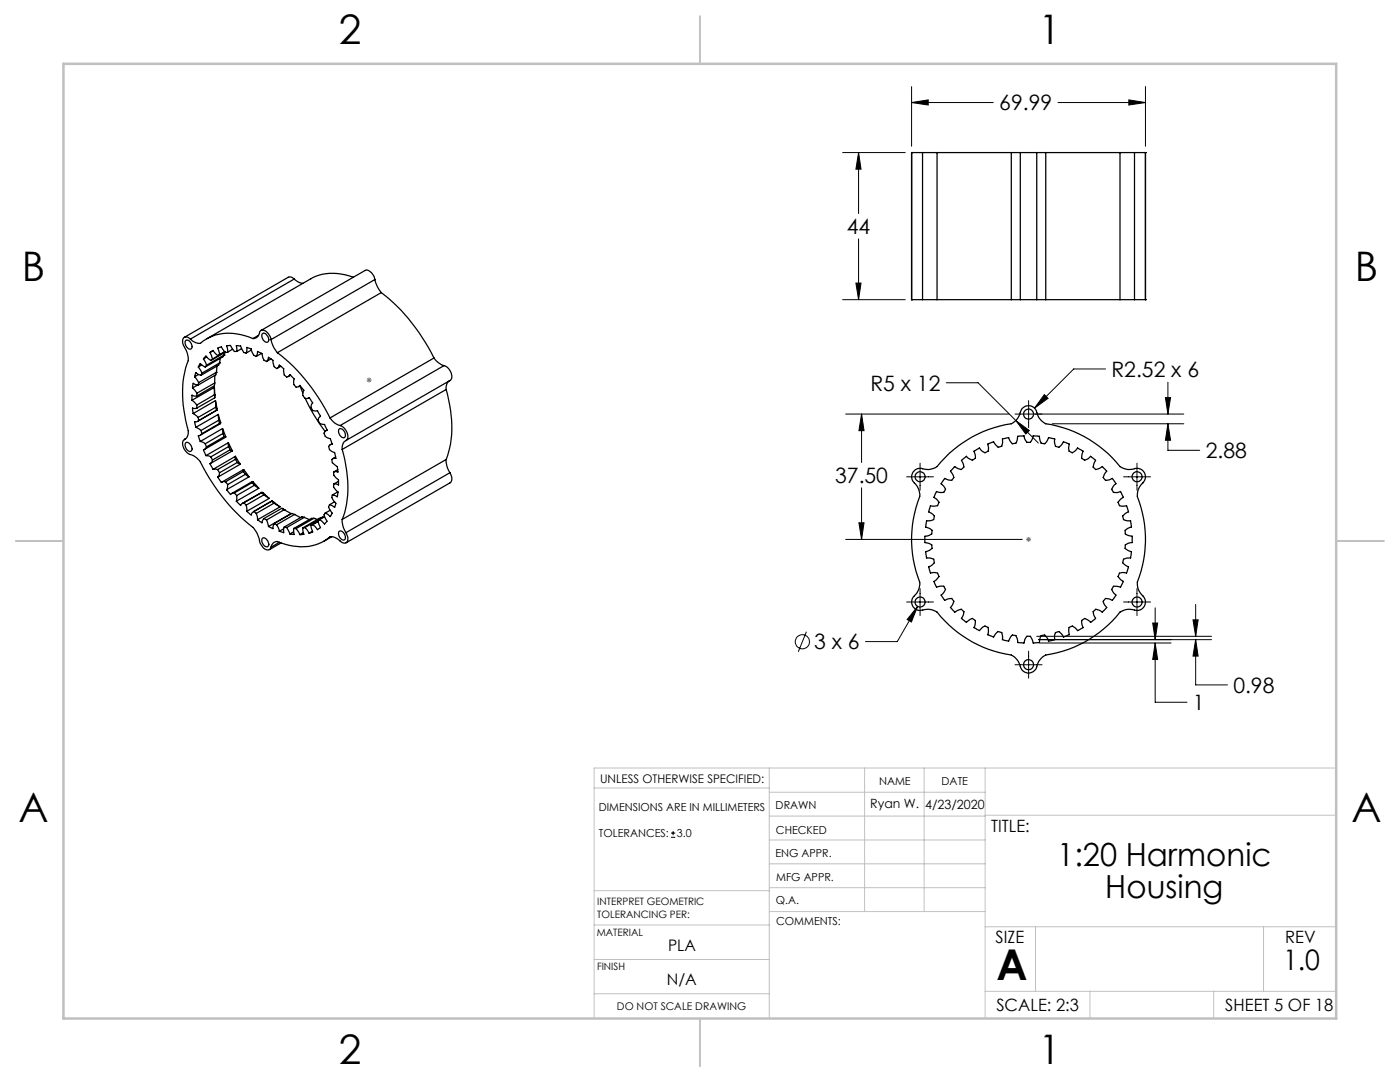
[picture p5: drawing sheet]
<svg xmlns="http://www.w3.org/2000/svg" width="279mm" height="216mm" viewBox="0 0 279 216" stroke-linecap="round" stroke-linejoin="round" font-family="sans-serif">
<g fill="none" stroke="#000" stroke-width=".2">
<path d="M181.9 17.3v11.9M225.3 19.9l3.3 .6-3.3 .5zM228.6 17.3v11.9M168.2 30.4h12.5M171.3 30.4v12.2M171.3 30.4l.5 3.4h-1zM181.9 20.5h16.3M181.9 20.5l3.3-.6v1.1zM211.1 20.5h17.5M168.2 59.8h12.5M170.8 56.5h1l-.5 3.3zM171.3 47.7v12.1"/>
<path d="M188.8 76.4h6.4l12 12M205.3 79.9v5.4M208.4 78.7l.8 .8-2.8 2zM220.6 73.6h-6.3l-7.9 7.9M232.6 79.3h1l-.5 3.3zM233.1 76.3v6.3M168.8 82.6h32.5M171.9 82.6v9.7M171.9 97.3v10.3M171.9 82.6l.5 3.3h-1zM180.9 95.1h5.4M183.6 92.4v5.4"/>
<path d="M202.7 83.9l2.7 2-.7 .7zM210 84.6h26.3M224.2 95.1h5.4M226.9 92.4v5.4M233.1 84.6v5.3h6.3M233.1 84.6l.5 3.2h-1zM236.3 82.6h-33.7M168.8 107.6h35.2M171.4 104.3h1l-.5 3.3zM183.6 117.4v5.4M226.9 117.4v5.4M160.9 126l-1.6 4.1"/>
<path d="M180.9 120.1h5.4M183.1 121l-4 7h-6.4M183.1 121l-1.2 3.1-.9-.5zM202.6 132.6h5.4M205.3 129.9v5.4M206.9 127h34.9M207.3 127.6h34.5M207.5 128.3h26.2M224.2 120.1h5.4M230 124.3h1l-.5 3.3zM230.5 128.3v11.8h6.4M230.5 121.3v6.3"/>
<path d="M230.5 128.3l.5 3.3h-1zM238.1 123.7h1l-.5 3.3zM238.6 127.6v9.1h6.4M238.6 120.6v6.4M238.6 127.6l.5 3.3h-1zM133.9 167.1h.9M133.9 166.2h.9M134.3 165.8v.9"/>
<circle cx="160.1" cy="128.1" r="1.41"/>
</g>
<path d="M73.2 75.8h1M73.3 75.5l.7 .7M73.7 75.3v1M74 75.5l-.7 .7M204.8 107.6h1M204.9 107.3l.7 .7M205.3 107.1v1M205.6 107.3l-.7 .7" fill="none" stroke="#808080" stroke-width=".2"/>
<g fill="none" stroke="#c0c0c0" stroke-width=".2">
<path d="M118.6 157.2h34.9M153.5 153.2v50M153.5 158.1h43.1M172.5 153.2v28.7M184.4 153.2v28.7M196.6 153.2v50M266.7 153.2h-148.1v50M118.6 177.7h35M153.5 167.6h43.1M153.5 162.8h43.1M153.5 172.4h43.1M153.5 177.1h43.1"/>
<path d="M196.6 162.7h70.1M118.6 198.3h34.9M118.6 191.5h34.9M118.6 184.6h35M153.6 181.9h43M196.6 197.8h70.1M196.6 184.9h70.1M206.7 184.9v12.9M217.5 197.8v5.4M242.2 197.8v5.4M252.2 184.9v12.9"/>
</g>
<path d="M139.7 3.2v9.5M3.1 107.9h9.6M266.7 107.9h9.5M139.7 203.2v9.6" fill="none" stroke="#c0c0c0" stroke-width=".25"/>
<path d="M12.7 12.7h254v190.5h-254z" fill="none" stroke="#c0c0c0" stroke-width=".5"/>
<path d="M238.6 127.6l.5 3.3h-1zM238.1 123.7h1l-.5 3.3zM230.5 128.3l.5 3.3h-1zM230 124.3h1l-.5 3.3zM171.9 82.6l.5 3.3h-1zM171.4 104.3h1l-.5 3.3zM202.7 83.9l2 2.7 .7-.7zM183.1 121l-2.1 2.6 .9 .5zM208.4 78.7l-2 2.8 2.8-2zM233.1 84.6l.5 3.2h-1zM232.6 79.3h1l-.5 3.3zM181.9 20.5l3.3-.6v1.1zM225.3 19.9l3.3 .6-3.3 .5zM171.3 30.4l.5 3.4h-1zM170.8 56.5h1l-.5 3.3z" fill="#000"/>
<g fill="none" stroke="#000" stroke-width=".25">
<path d="M181.9 30.4h2.2M181.9 30.4h.1M181.9 30.4v29.4M184.1 30.4h2.9M184.1 30.4v29.4M187 30.4h14.8M187 30.4v29.4M201.8 30.4h1.8M201.8 30.4v29.4M203.6 30.4h3.3M203.6 30.4v29.4M206.9 30.4h1.8"/>
<path d="M206.9 30.4v29.4M208.7 30.4h14.8M208.7 30.4v29.4M223.5 30.4h2.9M223.5 30.4v29.4M226.4 30.4h2.2M226.4 30.4v29.4M228.6 30.4h.1M228.6 30.4v29.4M58.7 55.7l.8 .6 .9 .3M58.7 55.7l-.6-.4h-.6l-20.7 12M58.7 55.7l-20.7 12"/>
<path d="M70.5 55.3a10.2 10.2 0 0 0-8.5 .3l-20.7 12M74.8 55.8a5.7 5.7 0 0 0 1.3 2.6M74.8 55.8a2.09 2.09 0 0 0-1.8-1.9l-20.9 12M74.8 55.8l-20.7 12M76.1 58.4a36.6 36.6 0 0 1 10.5 13M76.1 58.4l-20.7 12M181.9 59.8h2.2M181.9 59.8h.1M184.1 59.8h2.9M187 59.8h14.8M201.8 59.8h1.8M203.6 59.8h3.3"/>
<path d="M206.9 59.8h1.8M208.7 59.8h14.8M223.5 59.8h2.9M226.4 59.8h2.2M228.6 59.8h.1M37 68a.96 .96 0 0 1 1.3 1 .5 .5 0 0 1-.2 .6 .5 .5 0 0 1-.7-.2 1.26 1.26 0 0 1-.4-1.4zM38 67.7a.87 .87 0 0 0-1.2-.4 .87 .87 0 0 0-.3 1.2l.2 .5a4.9 4.9 0 0 1 .9 3 21.2 21.2 0 0 0-.3 12.9 2.89 2.89 0 0 1 .1 2.1l-.6 .7M38.3 79.9l1 .9M38.4 77.4l.9 1.1M38.8 75.2l.9 1.1M39.3 79l-.4 .1-.6-.3v1.1M39.3 78.5v.5"/>
<path d="M39.4 76.8l-1 .6M39.5 76.8l-.9-.3-.2 .9M39.6 73.2l.4-.7 1 .7M39.6 73.2l.7 1.3M39.6 74.7l-.8 .5M39.7 76.3l-.2 .5M40.1 74.9l-1-.6-.3 .9M40.3 72.8l-.7 .4M40.3 74.5l-.2 .4M40.6 71.6l.5-.6 1 .9M40.6 71.6l.6 1.3M41.2 72.9l-.2 .3"/>
<path d="M41.3 71.2l-.7 .4M41.9 70.3l.6-.4 .9 1 .4-.1M41.9 70.3l.5 1.3M42.4 71.6l-.3 .3M42.5 70l-.6 .3M42.8 77.3v2.1M42.8 77.3v1.5M42.8 78.8h.1M42.8 77.3l-4.5 2.6M42.8 78.8l-3.5 2M42.8 78.8l.1 .6-3.6 2M42.9 76.4l-3.6 2.1"/>
<path d="M42.9 76.4l-.1 .6-3.5 2M42.9 74.9v1.5M43 79.9l.3 1.7v.3M43 79.9l.1 1.3M43 79.9l-4.4 2.6M43.2 74.3h.1M43.2 74.3l-3.5 2M43.2 74.3l-.1 .5-3.6 2M43.3 73.1l-.1 1.2M43.8 72.4h.1M43.8 72.4l-3.5 2.1M43.8 72.4l-.2 .4-3.5 2.1"/>
<path d="M44 71.5l-.2 .9M44.7 70.8h.1M44.7 70.8l-3.5 2.1M44.7 70.8l-.2 .4-3.5 2M44.8 70.2l-1 .6M44.9 70.2l-2.5 1.4M44.9 70.3l-.2 .5M44.9 70.3l-2.8 1.6M45.4 70.3h-.4l-.8-1.1-.3 .1-.4 .2 .3 1.3M46.4 69.7l-1 .6M47.2 70.1v-1.1h.8l.6 1.3 .5 .1M47.2 70.1h-.4l-.8-1.2h-.3l-.5 .1 .2 1.3"/>
<path d="M48.2 69.6l-1 .5M49.1 70.4l.1-1.1 .3 .1a.97 .97 0 0 1 .8 .9l.4 .6 .5 .2M50.2 69.9l-1.1 .5M50.5 67.6a1.58 1.58 0 0 0 1.4-1.5 1.31 1.31 0 0 1 1.9 .9l.3 .8M50.5 67.6a9.7 9.7 0 0 0-10.5 .9 2.45 2.45 0 0 1-2-.8M51.2 71.1l.2-1 .2 .1a.99 .99 0 0 1 .8 1.1l.3 .6 .5 .2M51.6 66.9l-1.1 .7M52.2 70.5l-1 .6M52.4 66.6a.78 .78 0 0 1 1.1 .6 .61 .61 0 0 1 .2 .7 .61 .61 0 0 1-.6 .4 1.34 1.34 0 0 1-.7-1.7zM53.2 72.1l.4-.8 .2 .1a1.15 1.15 0 0 1 .7 1.2l.2 .6 .5 .4 .4-.4 .1-.4 .8 .7 .2 1.3 .5 .4 .4-.1 .3-.3 .8 .8a1.48 1.48 0 0 0 .4 1.7l.5-.1 .3-.3 .7 1-.2 .5v.5l.5 .6h.4l.4-.2M54.1 67.8a5.7 5.7 0 0 0 1.3 2.6M54.1 71.6l-.9 .5"/>
<path d="M55.4 70.4a36.9 36.9 0 0 1 10.5 13M56 73.1l-.7 .4M58 74.9l-.5 .2M59.9 77l.5 1.4M59.9 77l-.3 .2M60.9 79.5a33.5 33.5 0 0 0 4 6.6M61.7 79.3l.7 1.1-.3 .4v.5l.3 .6 1 .1 .6 1-.4 .4-.1 .4 .3 .7 1 .2 .5 1.1M61.7 79.3l-.1 .1M86.6 71.4a3.8 3.8 0 0 0 2 1.6M86.6 71.4l-20.7 12M88.6 73a2.14 2.14 0 0 1 1.3 2.8l-20.8 12.1M88.6 73l-20.7 11.9"/>
<path d="M89 77.7a22.2 22.2 0 0 1 0 14M89 77.7l-20.7 12M89.6 76a1.8 1.8 0 0 0-.6 1.7M36.8 87.7a1.65 1.65 0 0 0 .3 2.4l.5 .4a4 4 0 0 1 2.4 1.7 38.9 38.9 0 0 0 10.7 13.3 6.7 6.7 0 0 1 1.2 2.9 1.83 1.83 0 0 0 1.7 1.3l.3-.2 .2-.3M37 87.6l-.2 .1M37 88.4a1.07 1.07 0 0 1 1.3 1.2 .55 .55 0 0 1-.5 .5 .55 .55 0 0 1-.5-.4l-.4-.8zM38.6 82.5l.9 .8M39.1 85.3l1 .6M39.3 80.8v.6M39.3 81.4l-.4 .1-.5-.1 .2 1.1M39.5 83.3l.2 .6-.4 .2h-.5l.3 1.2M40 88.1l1 .4"/>
<path d="M40.1 85.9l.2 .6M40.3 86.5l-.7 .5 .4 1.1M41 88.5l.2 .7M41.1 90.9l1 .3M41.2 89.2l-.6 .6 .5 1.1M41.9 92.5l.6 1.2M42.1 91.2l.3 .6M42.4 91.8l-.1 .4-.4 .3M42.5 93.7h.9M43.1 81.2h.1M43.1 81.2l-3.6 2.1M43.1 81.2l.1 .7"/>
<path d="M43.2 81.9h.1M43.2 81.9l-3.7 2.1M43.4 93.7l.4 .6M43.5 95.2l.7 1.1 .3-.2h.5M43.6 82.7l.5 1.6-.1 .2h-.2M43.6 82.7v1.2M43.6 82.7l-4.5 2.6M43.6 83.9h.1M43.6 83.9l-3.5 2M43.6 83.9l.2 .6M43.8 94.3l-.1 .5-.2 .4M43.8 84.5l-3.5 2"/>
<path d="M44 84.6l-4 2.2M44.4 85.5l.7 1.7-.1 .1-.3-.2M44.4 85.5l.1 1M44.4 85.5l-4.4 2.6M44.5 86.5h.1M44.5 86.5l-3.5 2M44.5 86.5l.2 .6M44.7 87.1h.1M44.7 87.1l-3.5 2.1M45 87.2l-4.2 2.5M45 96.1l.4 .6M45.2 97.7l.8 1 .8-.3"/>
<path d="M45.4 96.7l-.2 1M45.6 88.3l.8 1.7M45.6 88.3v.8M45.6 88.3l-4.5 2.6M45.6 89.1h.1M45.6 89.1l-3.5 2.1M45.6 89.1l.3 .6M45.9 89.7h.1M45.9 89.7l.5 .3M45.9 89.7l-3.5 2.1M46.4 90l-4.5 2.5M46.8 98.4l.4 .5"/>
<path d="M47 91.1l.9 1.5M47 91.1v.6M47 91.7h.1M47 91.1l-4.5 2.6M47 91.7l-3.6 2M47 91.7l.3 .6M47.2 98.9v1.1M47.3 92.3h.1M47.3 92.3l.6 .3M47.3 92.3l-3.5 2M47.9 92.6l-4.4 2.6M48.5 94.1l.1-.4-4.3 2.5"/>
<path d="M48.5 94.1h.1M48.5 94.1l-3.5 2M48.5 94.1l.5 .6M48.6 93.7l1.1 1.4M49 94.7h.1M49 94.7l.7 .4M49 94.7l-3.6 2M49.7 95.1l-4.5 2.6M50.3 96.3l.2-.2 1.1 1.3M50.3 96.3h.1M50.3 96.3l-3.5 2.1M50.3 96.3l.5 .5"/>
<path d="M50.3 96.1l-4.1 2.4M50.8 96.8h.1M50.8 96.8l.8 .6M50.8 96.8l-3.6 2.1M51.6 97.4l-4.4 2.6M52.2 98.3h.3l1.2 1.1M52.2 98.3h.1M52.2 98.2l-3.8 2.2M52.2 98.3l-3.6 2M52.2 98.3l.5 .4M52.7 98.7h.1M52.7 98.7l1 .7"/>
<path d="M52.7 98.7l-3.6 2.1M53.7 99.4l-4.5 2.6M65.3 85.8l-.6 .6a1.32 1.32 0 0 0 1.2 1.1l.4 1.2-.5 .1-.2 .3a1.43 1.43 0 0 0 1.2 1.2l.2 1.2h-.5l-.3 .2a1.82 1.82 0 0 0 1.1 1.4l.2 1.1-.6-.1-.3 .1M65.3 85.8l-.2 .1M65.9 83.4a3.4 3.4 0 0 0 2 1.5M66.3 88.5l-.4 .3M66.3 98.8a1.64 1.64 0 0 0 .7 1.6l-.2 .8-1-.5M66.6 94.2a2.16 2.16 0 0 0 1 1.6v1l-.6-.2h-.4M66.6 96.6a1.69 1.69 0 0 0 .9 1.6l-.2 .9-1-.3M67 91.2l-.6 .3M67.4 93.7l-.8 .5M67.4 98.1l-1.1 .7"/>
<path d="M67.6 96l-1 .6M67.7 85.7a1 1 0 0 1 1.2 1.2 .46 .46 0 0 1-.3 .5 .46 .46 0 0 1-.5-.3 1.26 1.26 0 0 1-.4-1.4zM67.9 84.9a2.29 2.29 0 0 1 1.4 2.8 1.84 1.84 0 0 0-1 2M68.3 89.7a22.2 22.2 0 0 1 0 13.9M89 91.7a4.5 4.5 0 0 0 .8 2.6M89 91.7l-20.7 11.9M89.8 94.3a1.55 1.55 0 0 1 0 2l-20.7 12M89.8 94.3l-20.8 12M182.5 93.9l.5-.3 .5-.1a4.7 4.7 0 0 0 3.2-.2l.3-.2a23.6 23.6 0 0 1 14.8-8.5 3.6 3.6 0 0 0 1.9-2.6 1.71 1.71 0 0 1 1.9-1 1.71 1.71 0 0 1 1.4 1.6 2.99 2.99 0 0 0 2.9 2.1 23.5 23.5 0 0 1 13.6 8.4 3.3 3.3 0 0 0 3.2 .4 1.72 1.72 0 0 1 1.8 1.1 1.72 1.72 0 0 1-.7 2 3.1 3.1 0 0 0-.4 3.6 23.2 23.2 0 0 1-.4 16 3.4 3.4 0 0 0 1.2 2.9 1.72 1.72 0 0 1 0 2.1 1.72 1.72 0 0 1-2.1 .4 2.99 2.99 0 0 0-3.3 1.4 23.2 23.2 0 0 1-14.1 7.7 3.9 3.9 0 0 0-2 2.9 1.76 1.76 0 0 1-1.9 .6 1.76 1.76 0 0 1-1.3-1.6 3.1 3.1 0 0 0-2.8-2.1 23.3 23.3 0 0 1-13.7-8.4 3.6 3.6 0 0 0-3.2-.3 1.72 1.72 0 0 1-1.8-1.2 1.72 1.72 0 0 1 .7-2 3 3 0 0 0 .5-3.5 23.9 23.9 0 0 1 .4-16.4 4.4 4.4 0 0 0-1.5-2.8l-.2-.9zM190.5 93.1l1.3 .6 .6-.5-.2-.8-.3-.5 1-.8 .2 .3 1 .4 .6-.4-.3-1.4 1.1-.6 .5 .6 .6 .3 .6-.3 .1-.7-.2-.7 .3-.1 .9-.3 .9 1.1 .7-.3 .2-.7v-.7l1.2-.3 .3 .8 .4 .4 .7-.1 .4-1.3 1.1-.1h.2l.2 .7 .3 .6h.7l.6-1.3h.1l1.1 .1 .4 1.3 .7 .1 .5-.6 .3-.6 1.2 .3v.8l.1 .6 .7 .3 .9-1.1 .5 .1 .7 .3-.1 .8 .1 .6 .6 .3 .7-.4 .4-.5 1 .6-.2 1.4 .6 .4 .7-.3 .5-.4 .8 .7 .2 .1-.5 1.3 .5 .5 1.3-.6 .9 .9-.5 .7-.2 .6 .4 .5 .8-.1 .6-.2 .7 1-.6 .6-.2 .5 .3 .6 .8 .1 .6-.2 .6 1.1-1.1 1 .3 .7h1.4l.1 .2 .3 1-.7 .4-.5 .5 .2 .7 .8 .2h.6l.2 1.3-.8 .2-.5 .4 .1 .7 .7 .4 .7 .1v1.3l-.9 .1-.5 .3-.1 .7 1.3 .7-.2 1.2-.8 .1-.6 .2-.2 .7 1.2 .8-.3 1.1-.1 .1-.8-.1-.6 .2-.3 .6 .6 .7 .5 .3-.6 1.2-1.4-.2-.3 .6 .3 .7 .5 .4-.7 1.1-.7-.3-.7-.1-.4 .6 .3 .7 .4 .5-.4 .5-.5 .5-.7-.5-.6-.1-.5 .5 .1 .7 .4 .6-1 .8-1.2-.8-.6 .4 .2 1.4-1 .6-.6-.6-.5-.3-.6 .3v1.4l-.1 .1-1.1 .4-.4-.7-.5-.4-.7 .2-.2 .8 .1 .6-1.2 .3-.4-.7-.4-.5-.7 .1-.4 1.4-1.1 .1h-.1l-.6-1.3h-.7l-.4 .7-.1 .6h-.2l-1.1-.1v-.4l-.4-1-.7-.1-.7 1.2-1.2-.3-.2-1.4-.7-.2-.9 1.1-.6-.2-.6-.3 .2-.8-.1-.6-.6-.3-.4 .2-.7 .7-1.1-.6 .3-1.4-.6-.4-1.2 .8-1-.8 .4-.7 .1-.6-.6-.5-1.3 .6-.8-1 .4-.6 .3-.6-.5-.6-.8 .1-.6 .3-.7-1.1 .9-1.1-.4-.6-1.4 .2-.4-.7-.1-.5 1-1-.3-.6-.8-.2-.6 .1-.4-1.2 .7-.4 .5-.4-.2-.7-.7-.3h-.7l-.2-1.2 .8-.3 .5-.4-.1-.7-1.3-.4v-.2v-1.1l.8-.1 .5-.4 .1-.7-.3-.2-1-.4 .2-1.3h.8l.6-.2 .2-.7-.6-.6-.6-.3 .3-1 .1-.2h1.4l.3-.7-.5-.6-.5-.4 .2-.6 .3-.5 .8 .2 .6-.1 .4-.6-.4-.7-.5-.4 .7-1 .8 .3h.6l.5-.5-.7-1.3zM47.2 100l.8 .9 .2-.4 .4-.2M48.6 100.3l.5 .5"/>
<path d="M49.1 100.8l.1 1.2M49.2 102l.9 .8 .2-.4 .4-.3 .5 .3M51.2 102.4l.2 1.3M52.4 107.4a1.07 1.07 0 0 1 1.3 1.2 .48 .48 0 0 1-.4 .5 .48 .48 0 0 1-.6-.2 1.23 1.23 0 0 1-.3-1.5zM52.7 103.5l-.4 .8-.9-.6M52.7 103.5l.5 .3M53.2 103.8l.4 1.3M54.2 100h.1M54.2 100l-3.6 2.1M54.2 100l.5 .4M54.3 100l1.6 1.1M54.7 100.4h.1"/>
<path d="M54.7 100.4l1.2 .7M54.7 100.4l-3.5 2M54.7 104.5l-.2 1-.9-.4M54.7 104.5l.5 .2M55.2 104.7l.5 1.3M55.8 108.2l-1.7 1M55.9 101.1l-4.5 2.6M56.1 108.3l-2.3 1.4M56.3 101.5l.5 .2M56.6 105.5l-.9 .5M56.7 105.2l-.1 1.1-.9-.3M56.7 101.7h.1"/>
<path d="M56.7 101.7l1.4 .8-4.5 2.6M56.7 105.2l.5 .1M56.7 101.7l-3.5 2.1M56.7 101.7l-.5-.3-3.5 2.1M57.2 105.3l.7 1.2M58.6 106.1l-.7 .4M58.6 105.4l.1 1.2-.8-.1M58.6 105.4l.5 .1M58.8 102.7h.1M58.8 102.7l1.2 .6M58.8 102.7l-3.6 2M58.8 102.7l-.6-.3-3.5 2.1"/>
<path d="M59.1 105.5l.8 1.2M60.4 105.3l.2 1.3-.7 .1M60.5 106.3l-.6 .4M60.7 103.2l1 .5M60.7 103.2l-3.5 2.1M60.7 103.2l-.4-.1-3.6 2.1M60.9 105.3l.8 1.1M60.9 105.3h-.5M62.1 104.8l.3 1.4-.7 .2M62.3 106l-.6 .4M62.4 104.7l-.3 .1M62.4 104.7l1.1-.7-1.4 .8"/>
<path d="M62.6 103.4h.1M62.6 103.4l.7 .3M62.6 103.4l-3.5 2.1M62.6 103.4h-.4l-3.6 2M63.8 103.7l-.3 .3 .5 1.3-.3 .1-.3 .3-1-1M64.4 103.2h.1M64.4 103.2l-3.5 2.1M64.4 103.2l.1 .1M64.4 103.2l-.4 .1-3.6 2M64.8 103.1l-1 .6M64.9 102.4l-.2 .3 .6 1.3-.1 .1-.4 .5-1-.9M65.8 100.7l-.2 .4 .7 1.3-.2 .4-.2 .3-1-.7"/>
<path d="M65.9 101.8l-1 .6M66.2 107.1l-1.6 .9M66.8 100.1l-1 .6M67.7 106a1.03 1.03 0 0 1 1.2 1.2 .47 .47 0 0 1-.3 .6 .47 .47 0 0 1-.5-.3 1.29 1.29 0 0 1-.4-1.5zM68.3 103.6a4.5 4.5 0 0 0 .7 2.7M69 106.3a1.55 1.55 0 0 1 .1 2l-.2 .1a3 3 0 0 1-1.8-1l-.5-.3a1.16 1.16 0 0 0-1.3 .4 9.3 9.3 0 0 1-8.3 1.1l-1.6-.5a1.26 1.26 0 0 0-1.3 1.1"/>
<circle cx="183.6" cy="95.1" r=".99"/>
<circle cx="205.3" cy="82.6" r="1"/>
<circle cx="226.9" cy="95.1" r="1"/>
<circle cx="183.6" cy="120.1" r=".99"/>
<circle cx="205.3" cy="132.6" r="1"/>
<circle cx="226.9" cy="120.1" r="1"/>
</g>
<text font-size="8.5" x="198.9" y="195.5">A</text>
<g font-size="8.1">
<text x="67.6" y="8.9">2</text>
<text x="207.3" y="8.9">1</text>
<text x="4.4" y="56.2">B</text>
<text x="270.4" y="56.2">B</text>
<text x="3.7" y="164.1">A</text>
<text x="269.7" y="164.1">A</text>
<text x="67.6" y="212.4">2</text>
<text x="207.3" y="212.4">1</text>
</g>
<g font-size="6.3">
<text x="211" y="172.9">1:20 Harmonic</text>
<text x="220.6" y="179.2">Housing</text>
</g>
<text font-size="5.6" x="256.1" y="193.5">1.0</text>
<g font-size="4.2">
<text x="199.4" y="22">69.99</text>
<text x="169" y="46.7">44</text>
<text x="173.7" y="78">R5 x 12</text>
<text x="221.8" y="75.2">R2.52 x 6</text>
<text x="240.6" y="91.4">2.88</text>
<text x="166.7" y="96.4">37.50</text>
<text x="162.5" y="129.6">3 x 6</text>
<text x="238.1" y="141.7">1</text>
<text x="246.1" y="138.3">0.98</text>
</g>
<g font-size="3.4">
<text x="197.8" y="166">TITLE:</text>
<text x="198.7" y="188.1">SIZE</text>
<text x="256.5" y="188.2">REV</text>
<text x="198.8" y="201.7">SCALE: 2:3</text>
<text x="244.5" y="201.7">SHEET 5 OF 18</text>
</g>
<g font-size="3.2">
<text x="133.3" y="189.8">PLA</text>
<text x="133.1" y="196.6">N/A</text>
</g>
<g font-size="2.5">
<text x="173.7" y="161.3">Ryan W.</text>
<text x="184.6" y="161.4">4/23/2020</text>
</g>
<text font-size="2.4" x="119.8" y="156.2">UNLESS OTHERWISE SPECIFIED:</text>
<g font-size="2.2">
<text x="119.5" y="161.8">DIMENSIONS ARE IN MILLIMETERS</text>
<text x="154.8" y="161.4">DRAWN</text>
<text x="175.4" y="156.6">NAME</text>
<text x="187.9" y="156.7">DATE</text>
<text x="119.5" y="167.1">TOLERANCES:</text>
<text x="135.1" y="167.1">3.0</text>
<text x="154.9" y="166.3">CHECKED</text>
<text x="154.8" y="171">ENG APPR.</text>
<text x="154.9" y="175.7">MFG APPR.</text>
<text x="154.9" y="180.4">Q.A.</text>
<text x="154.9" y="184.6">COMMENTS:</text>
</g>
<text font-size="2.1" x="123.1" y="201.6">DO NOT SCALE DRAWING</text>
<g font-size="2">
<text x="119.2" y="180.6">INTERPRET GEOMETRIC</text>
<text x="119.2" y="183.1">TOLERANCING PER:</text>
<text x="119.1" y="186.7">MATERIAL</text>
<text x="119.1" y="193.5">FINISH</text>
</g>
</svg>
